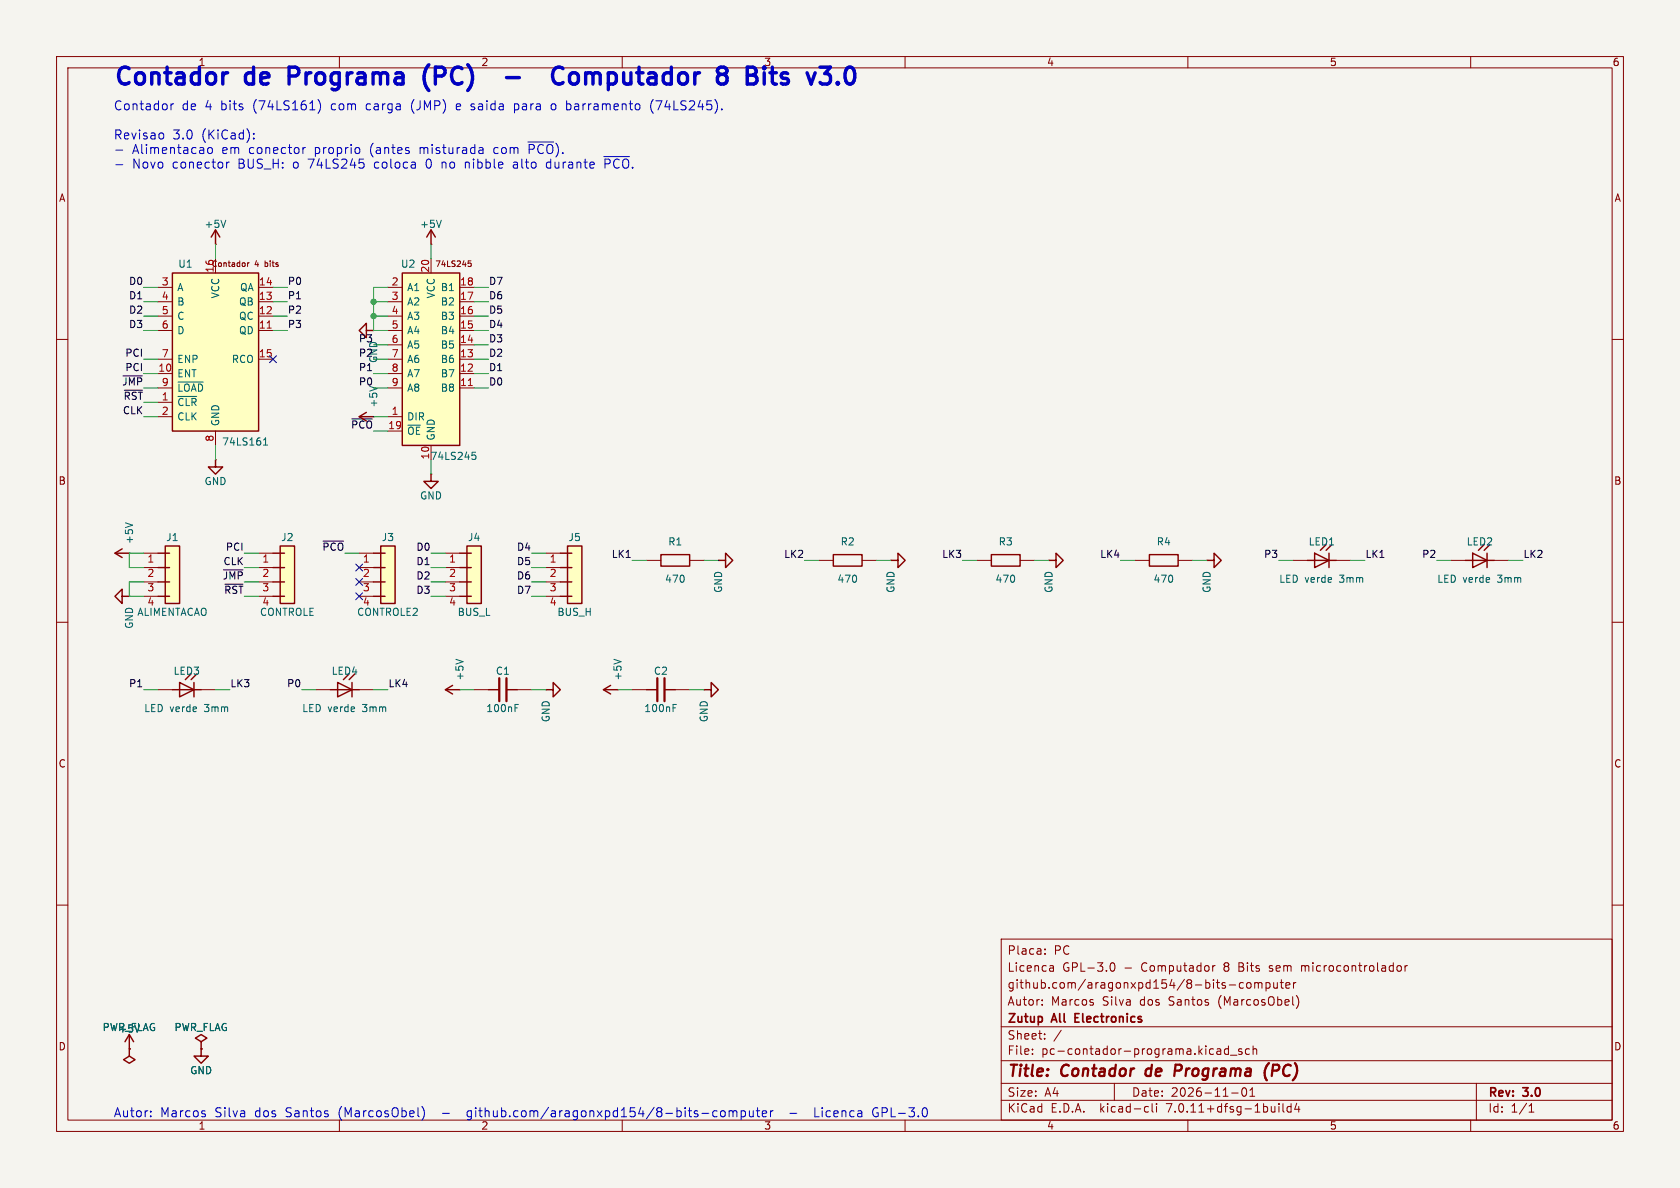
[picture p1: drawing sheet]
<svg xmlns="http://www.w3.org/2000/svg" width="297mm" height="210mm" viewBox="0 0 297 210" stroke-linecap="round" stroke-linejoin="round" font-family="sans-serif">
<path d="M0 0h297v210h-297z" fill="#f5f4ef" stroke="#f5f4ef" stroke-width=".18"/>
<g fill="none" stroke="#840000" stroke-width=".18">
<path d="M10 10h277v190h-277zM12 12h273v186h-273zM60 10v2M110 10v2M160 10v2M210 10v2M260 10v2M10 60h2M27.9 58.4h2.6M27.9 55.9h2.6M27.9 53.3h2.6M27.9 50.8h2.6"/>
<path d="M38.1 43.2h.1M38.1 45.7v2.6M43.8 46.4v.7M44.1 46.4l-.3 .2M45.7 58.4h2.6M45.7 55.9h2.6M45.7 53.3h2.6M45.7 50.8h2.6M66 58.4h.1M68.6 58.4h2.5M68.6 55.9h2.5M68.6 53.3h2.5"/>
<path d="M68.6 50.8h2.5M76.2 43.2h.1M76.2 45.7v2.6M81.3 58.4h2.5M81.3 55.9h2.5M81.3 53.3h2.5M81.3 50.8h2.5M82.8 46.1h.5M82.9 46.5h.2l.2 .2v.3l-.4 .1M285 60h2M27.9 73.7h2.6M27.9 68.6h2.6"/>
<path d="M27.9 66h2.6M27.9 63.5h2.6M27.9 71.1h2.6M38.1 76.2v2.5M45.7 63.5h2.6M66 73.7h.1M68.6 73.7h2.5M68.6 68.6h2.5M68.6 66h2.5M68.6 63.5h2.5M68.6 61h2.5M68.6 76.2h2.5"/>
<path d="M76.2 78.7v2.6M81.3 68.6h2.5M81.3 66h2.5M81.3 63.5h2.5M81.3 61h2.5M22.9 97.8h.1M25.4 97.8h2.5M38.1 81.3h.1M45.7 97.8h2.6M63.5 97.8h2.5M76.2 83.8h.1M78.7 97.8h2.6"/>
<path d="M96.5 97.8h2.6M114.3 99.1h2.5M121.9 99.1h2.6M127 99.1h.1M144.8 99.1h2.5M152.4 99.1h2.5M157.5 99.1h.1M172.7 99.1h2.6M180.3 99.1h2.6M185.4 99.1h.1M200.7 99.1h2.5M208.3 99.1h2.5"/>
<path d="M213.4 99.1h.1M228.6 99.1h2.5M236.2 99.1h2.6M256.5 99.1h2.6M264.2 99.1h2.5M10 110h2M22.9 105.4h.1M25.4 100.3h2.5M25.4 102.9h2.5M25.4 105.4h2.5M45.7 100.3h2.6M45.7 102.9h2.6"/>
<path d="M45.7 105.4h2.6M63.5 100.3h2.5M63.5 102.9h2.5M63.5 105.4h2.5M78.7 100.3h2.6M78.7 102.9h2.6M78.7 105.4h2.6M96.5 100.3h2.6M96.5 102.9h2.6M96.5 105.4h2.6M285 110h2M27.9 121.9h2.6"/>
<path d="M35.6 121.9h2.5M55.9 121.9h2.5M63.5 121.9h2.5M81.3 121.9h.1M83.8 121.9h2.6M91.4 121.9h2.6M96.5 121.9h.1M109.2 121.9h.1M111.8 121.9h2.5M119.4 121.9h2.5M124.5 121.9h.1M10 160h2"/>
<path d="M285 160h2M177 166h108v32h-108zM184.2 177.6v.1M184.2 176.8v.1M184.7 168.6v.1M184.7 167.8v.1M185.7 170.7h.3l.2 .2v.8M186.2 171.6l-.5 .1M186.2 171.1h-.5M193.2 177.3v.3M196.4 170.3l.2-.1a.81 .81 0 0 1 .6 .6 .81 .81 0 0 1-.3 .8l-.2 .1a.81 .81 0 0 1-.3-1.4zM214.4 170.7v1"/>
<path d="M214.8 170.7l-.3 .1-.1 .2M217.3 174.1h1.2M219.8 173.8l-.4-.1-.3 .3v.4l.1 .2h.6M220.5 173.8l.2-.1 .4 .1 .1 .6-.2 .2-.3 .1-.2-.1zM221.8 173.8l.4-.1 .3 .2M221.8 173.7v1M222.5 173.9l.2-.2 .3 .1 .1 .9M222.5 173.9v.8M223.8 173.8l.4-.1 .3 .3v.4l-.1 .2h-.6M223.8 173.7v1.5M225.2 173.7v.9l.4 .1 .2-.1M225.8 173.7v1"/>
<path d="M226.3 173.7h.6M226.5 173.2v1.3l.4 .2M227.3 174.2l.7-.1v-.3l-.5-.1-.2 .2 .1 .7h.6M228.7 173.7v1M229.1 173.7l-.3 .1-.1 .2M229.2 176a1.72 1.72 0 0 1 0 2.3M230.1 170.7v1M230.2 170.8h-.1M247 171l.2-.3 .4 .1 .1 .2v.4l-.1 .2-.4 .1-.2-.3M248.4 170.7v1M248.8 170.7l-.3 .1-.1 .2M22.9 185.4h.1"/>
<path d="M35.6 185.4h.1M60 198v2M110 198v2M160 198v2M177 194.5h108M177 191.5h108M177 187.5h108M177 181.5h108M182.5 186.3v.1M182.5 185.5v.1M184.7 183.6v.1M184.7 182.8v.1"/>
<path d="M187.6 182.1l-1.3 2M197 191.5v3M202.6 195.6l.4 .1M203 196.5l-.4 .1M203.7 195.1v1.3l.2 .2M204.5 195.1v.1M204.5 195.6v1M210 198v2M215.2 185.5h.5l.1 .9M215.2 186.3h.6M215.8 185.8l-.6 .1M217.2 185.5l-.5-.1-.2 .3v.4l.1 .2h.6"/>
<path d="M217.2 184.9v1.5M217.5 186.5h1.2M217.7 193.2h1.2M219.5 185.5l-.3-.1-.2 .2v.2l.5 .2v.3h-.5M219.7 192.4a.81 .81 0 0 0 .3 1.4l.2-.1 .2-.5-.2-.8M220.9 185.5l-.4-.1-.3 .3v.4l.1 .2h.6M221 193.8h.8M221 192.7l.4-.4v1.5M221.5 185.5l.2-.1 .4 .1 .1 .9M221.5 184.9v1.5M226.1 195.1v.1M226.1 195.6v1"/>
<path d="M226.8 195.1v1.3l.2 .2M228.2 195.7l-.4-.1-.3 .3v.4l.2 .2h.5M228.2 195.1v1.5M229.2 195l-.3 1.1h.9M229.6 195.6v1M260 198v2M261 191.5v6.5M270.3 196.6h.9M270.3 195.5l.4-.4v1.5"/>
</g>
<path d="M88.3 119.9v4.1M89.5 119.9v4.1M116.2 119.9v4.1M117.5 119.9v4.1M202.7 189.1l-.2 .7 .3 .4M208.6 188.2h-.8l-.2 2M208.7 189.2l-1 .1M224.3 187.9a2.35 2.35 0 0 0-.3 3.1M224.9 189.3h.8M225.8 188.2h-.7l-.3 2" fill="none" stroke="#840000" stroke-width=".4"/>
<path d="M190.1 179.9h.5M190.8 179.2h-.7v1.5h.7" fill="none" stroke="#840000" stroke-width=".3"/>
<g fill="none" stroke="#840000" stroke-width=".25">
<path d="M30.5 48.3h15.2v27.9h-15.2zM37.3 41.9l.8-1.3 .8 1.3M38.1 40.6v2.6M64.8 58.4v-1.2l-1.3 1.2 1.3 1.3v-1.3h1.2M71.1 48.3h10.2v30.4h-10.2zM75.4 41.9l.8-1.3 .8 1.3M76.2 40.6v2.6M63.5 73.7h2.5M64.8 72.9l-1.3 .8 1.3 .7M20.3 97.8h2.6M21.6 97l-1.3 .8 1.3 .8M27.9 97.8h2.1"/>
<path d="M29.2 96.5h2.5v10.2h-2.5zM38.1 81.3v1.3h1.3l-1.3 1.2-1.3-1.2h1.3M48.3 97.8h2M49.5 96.5h2.6v10.2h-2.6zM66 97.8h2.1M67.3 96.5h2.5v10.2h-2.5zM76.2 83.8v1.3h1.3l-1.3 1.3-1.3-1.3h1.3M81.3 97.8h2M82.5 96.5h2.6v10.2h-2.6zM99.1 97.8h2M100.3 96.5h2.6v10.2h-2.6zM116.8 98h5.1v2.1h-5.1z"/>
<path d="M127 99.1h1.3v-1.3l1.2 1.3-1.2 1.2v-1.2M147.3 98h5.1v2.1h-5.1zM157.5 99.1h1.2v-1.3l1.3 1.3-1.3 1.2v-1.2M175.3 98h5v2.1h-5zM185.4 99.1h1.3v-1.3l1.3 1.3-1.3 1.2v-1.2M203.2 98h5.1v2.1h-5.1zM213.4 99.1h1.2v-1.3l1.3 1.3-1.3 1.2v-1.2M231.1 99.1h5.1M232.4 97.8l2.5 1.3-2.5 1.2zM234.4 96.3l-1 1M234.9 97.8v2.5M235.5 96.3l-1.1 1"/>
<path d="M259.1 99.1h5.1M260.3 97.8l2.6 1.3-2.6 1.2zM262.4 96.3l-1 1M262.9 97.8v2.5M263.4 96.3l-1 1M21.6 105.4v-1.3l-1.3 1.3 1.3 1.3v-1.3h1.3M27.9 105.4h2.1M27.9 102.9h2.1M27.9 100.3h2.1M33.8 119.1l-1 1M34.8 119.1l-1 1M48.3 105.4h2"/>
<path d="M48.3 102.9h2M48.3 100.3h2M61.7 119.1l-1 1M62.7 119.1l-1 1M66 105.4h2.1M66 102.9h2.1M66 100.3h2.1M81.3 105.4h2M81.3 102.9h2M81.3 100.3h2M99.1 105.4h2M99.1 102.9h2"/>
<path d="M99.1 100.3h2M30.5 121.9h5.1M31.7 120.7l2.6 1.2-2.6 1.3zM34.3 120.7v2.5M58.4 121.9h5.1M59.7 120.7l2.5 1.2-2.5 1.3zM62.2 120.7v2.5M78.7 121.9h2.6M80 121.2l-1.3 .7 1.3 .8M86.4 121.9h1.9M89.5 121.9h1.9M96.5 121.9h1.3v-1.2l1.3 1.2-1.3 1.3v-1.3"/>
<path d="M106.7 121.9h2.5M107.9 121.2l-1.2 .7 1.2 .8M114.3 121.9h1.9M117.5 121.9h1.9M124.5 121.9h1.2v-1.2l1.3 1.2-1.3 1.3v-1.3M22.1 184.2l.8-1.3 .7 1.3M22.9 182.9v3.8l1 .6-1 .7-1.1-.7 1.1-.6M35.6 184.2l1-.7-1-.6-1.1 .6 1.1 .7v2.5h1.2l-1.2 1.3-1.3-1.3h1.3"/>
</g>
<g fill="#ffffc2" stroke="#ffffc2" stroke-width=".18">
<path d="M71.1 48.3h10.2v30.4h-10.2z"/>
<path d="M100.3 96.5h2.6v10.2h-2.6z"/>
<path d="M67.3 96.5h2.5v10.2h-2.5z"/>
<path d="M29.2 96.5h2.5v10.2h-2.5z"/>
<path d="M30.5 48.3h15.2v27.9h-15.2z"/>
<path d="M82.5 96.5h2.6v10.2h-2.6z"/>
<path d="M49.5 96.5h2.6v10.2h-2.6z"/>
</g>
<path d="M47.2 58h.8M82.8 68.2h.7" fill="none" stroke="#a90000" stroke-width=".18"/>
<g fill="none" stroke="#006464" stroke-width=".18">
<path d="M39.9 38.9l-.4 1.3M78 38.9l-.4 1.3M31.5 70.1h3.3M31.5 67.5h4.4M46.6 78.7h.7M46.6 77.8l.3-.4v1.3M65.3 68.3l1.3 .4M83.5 79.9h.6M22.2 92.4l1.2 .4M83.6 80.4h.3l.2 .3v.4l-.5 .1M80.6 116.5l1.3 .5M108.5 116.5l1.3 .5"/>
<path d="M91 125.1h.5M91 124.5h.7M119 125.1h.4M119 124.5h.6"/>
</g>
<path d="M21.7 66.4h3.5M22 69h3.2M62.2 74.1h3.6M57.1 95.7h3.6M39.5 100.7h3.5M39.8 103.3h3.2" fill="none" stroke="#0f0f0f" stroke-width=".18"/>
<g fill="none" stroke="#0000c2" stroke-width=".18">
<path d="M30.2 18.4v1M30.7 18.4h-.3l-.2 .3M56.7 18.7l-.1 .6-.4 .7M80.7 18.6v.7M81.4 18.7l-.7 .2M91 18.4v1.6M91 19.3l.4 .1M91.4 18.4h-.4M98 18.4h-.4l-.2 .3 .1 .6 .5 .1M100.2 17.8v1.6M100.3 18.4h.5M100.8 19.3l-.5 .1"/>
<path d="M115 18.7l.1 .6 .4 .7M20.5 26.5h1.2M20.5 29.1h1.2M28.6 23.5l.3 .3v.5l-.3 .3M36.9 26.2l-.2 .2v.4l.3 .3h.4l.1-.3v-.4l-.1-.2M40.1 28.7v1M40.5 28.7h-.3l-.1 .3M44.9 24.4v.2M44.9 23.6v.1M53.5 26.1v1M54 26.1l-.3 .1-.2 .2M63.5 26.2l.1 .2v.4l-.1 .3"/>
<path d="M82.3 28.7v1M82.5 28.7l-.2 .1M84.9 26.1h.3l.2 .2v.8M85.4 26.5h-.5M85.4 27.1h-.5M91.3 28.7h-.5M91.3 29.1h-.3a.31 .31 0 0 0-.3 .3 .31 .31 0 0 0 .3 .3h.3M93.3 25.1h4.6M96.7 28.7l-.1 .3v.4l.1 .2 .5 .1M106.7 27.7h4.6M107 29h.6M107.6 28.1h-.6v1.6"/>
<path d="M26.7 197.3v.1M26.7 196.4v.2M36.3 197v.3M74.6 195.6a1.83 1.83 0 0 1 0 2.4M82.7 197.9l.1 .1M82.7 196.4l-.1 .3v.4l.1 .2M126 197.1l.3 .3 .5-.1M126.8 196.4h-.5l-.3 .3M127.5 196.4h.4l.3 .3v.4l-.3 .3-.4-.1-.1-.2v-.4zM128.9 196.5l.5-.1 .2 .2M128.9 196.4v1M129.6 196.6l.2-.2h.4l.1 1"/>
<path d="M129.6 196.6v.8M131 196.4h.5l.3 .3v.4l-.2 .2h-.6M131 196.4v1.6M132.5 196.4l.1 .9 .3 .1 .3-.1M133.2 196.4v1M133.7 196.4h.6M133.9 195.8v1.4l.1 .1 .3 .1M134.8 196.9l.7-.2v-.3h-.5l-.2 .2v.7h.7M136.2 196.4v1M136.7 196.4h-.3l-.2 .3M139.6 196.8h1.3M144.1 195.8v1.6h.7"/>
<path d="M155 196.7h.3M155.2 195.9a.79 .79 0 0 0-1 .6 .79 .79 0 0 0 .6 .9l.4-.1"/>
</g>
<g fill="none" stroke="#0000c2" stroke-width=".6">
<path d="M22.8 12.1a1.03 1.03 0 0 0-1.5 .2M29.5 11.9v2.5M35.3 11.9v3M40.3 12.9l-.6 .1M44.8 11.9v3M51.1 13.4h1.2M52.7 12.1l-.4-.2h-1.2v3M75.8 11.4a3.4 3.4 0 0 0 0 4.6M78.5 12.1l-.4-.2h-1.1v3M81.7 12.1a1.03 1.03 0 0 0-1.6 .2M82.7 11.4l.6 .9M89.5 13.7h2.3"/>
<path d="M99.5 12.1a1.12 1.12 0 0 0-1.2-.1 1.12 1.12 0 0 0-.6 1.1 1.27 1.27 0 0 0 .3 1.4 1.27 1.27 0 0 0 1.4 .2l.1-.1M100.8 13.1a.81 .81 0 0 1 .8-.3 .81 .81 0 0 1 .7 .6v.9a.81 .81 0 0 1-.8 .6 .81 .81 0 0 1-.8-.6v-.9zM103.5 12.9v2M104 12.9l-.5 .2M113 11.9v2.5M118.7 11.9v3M127 12.1l.4-.2h.6l.4 .2M132.1 11.9h1a.73 .73 0 0 1 .6 .7 .73 .73 0 0 1-.6 .7 .8 .8 0 0 1 .8 .7 .8 .8 0 0 1-.6 .9h-1.2zM132.1 13.3h1M136.5 11.9v2.5M139 13.9l.3 .1 .1 .3-.1 .4-.3 .2M139 12.9l.3 .1"/>
<path d="M145 11.9h1.8l-1 1.1M149.7 12.1a.69 .69 0 0 1 1.1 0M151 12.4l.1 .6-.1 1.3"/>
</g>
<g fill="none" stroke="#009600" stroke-width=".18">
<path d="M25.4 50.8h2.5M25.4 53.3h2.5M25.4 58.4h2.5M25.4 55.9h2.5M38.1 43.2v2.5M48.3 50.8h2.5M48.3 53.3h2.5M48.3 58.4h2.5M48.3 55.9h2.5M66 53.3h2.6M66 55.9h2.6M68.6 50.8h-2.6v7.6h2.6"/>
<path d="M76.2 43.2v2.5M83.8 50.8h2.6M83.8 53.3h2.6M83.8 58.4h2.6M83.8 55.9h2.6M25.4 68.6h2.5M25.4 66h2.5M25.4 63.5h2.5M25.4 73.7h2.5M38.1 78.7v2.6M66 68.6h2.6M66 66h2.6"/>
<path d="M66 63.5h2.6M66 61h2.6M66 73.7h2.6M83.8 68.6h2.6M83.8 66h2.6M83.8 63.5h2.6M83.8 61h2.6M25.4 97.8h-2.5v2.5h2.5M43.2 97.8h2.5M61 97.8h2.5M76.2 81.3v2.5M76.2 97.8h2.5"/>
<path d="M94 97.8h2.5M111.8 99.1h2.5M124.5 99.1h2.5M142.2 99.1h2.6M154.9 99.1h2.6M170.2 99.1h2.5M182.9 99.1h2.5M198.1 99.1h2.6M210.8 99.1h2.6M226.1 99.1h2.5M238.8 99.1h2.5M254 99.1h2.5"/>
<path d="M266.7 99.1h2.5M25.4 102.9h-2.5v2.5h2.5M43.2 102.9h2.5M43.2 100.3h2.5M76.2 102.9h2.5M76.2 100.3h2.5M76.2 105.4h2.5M94 102.9h2.5M94 100.3h2.5M94 105.4h2.5M25.4 121.9h2.5M38.1 121.9h2.5"/>
<path d="M53.3 121.9h2.6M66 121.9h2.6M81.3 121.9h2.5M94 121.9h2.5M109.2 121.9h2.6M121.9 121.9h2.6"/>
</g>
<path d="M47.7 62.9l1.2 1.2M48.9 62.9l-1.2 1.2M62.9 99.7l1.2 1.2M64.1 99.7l-1.2 1.2M62.9 104.8l1.2 1.2M62.9 102.3l1.2 1.2M64.1 104.8l-1.2 1.2M64.1 102.3l-1.2 1.2" fill="none" stroke="#000084" stroke-width=".18"/>
<g fill="#009600" stroke="#009600" stroke-width=".18">
<circle cx="66" cy="53.3" r=".46"/>
<circle cx="66" cy="55.9" r=".46"/>
</g>
<g font-size="4.2" fill="#0000c2">
<text x="20" y="16.5">Contador</text>
<text x="43.6" y="16.5">de</text>
<text x="52.4" y="16.5">Programa</text>
<text x="77.5" y="16.5">(PC)</text>
<text x="105.1" y="16.5">Computador</text>
<text x="135.5" y="16.5">8</text>
<text x="141.8" y="16.5">Bits</text>
</g>
<g font-size="2.8" fill="#840000">
<text x="178" y="190.9">Title:</text>
<text x="187.7" y="190.9">Contador</text>
<text x="203.4" y="190.9">de</text>
<text x="209.3" y="190.9">Programa</text>
<text x="226" y="190.9">(PC)</text>
</g>
<g font-size="2.2" fill="#0000c2">
<text x="20" y="19.8">Contador</text>
<text x="32.1" y="19.8">de</text>
<text x="36.3" y="19.8">4</text>
<text x="39.2" y="19.8">bits</text>
<text x="44.9" y="19.8">(74LS161)</text>
<text x="58.9" y="19.8">com</text>
<text x="65.2" y="19.8">carga</text>
<text x="73.2" y="19.8">(JMP)</text>
<text x="81.4" y="19.8">e saida</text>
<text x="91.8" y="19.8">para</text>
<text x="98.5" y="19.8">o</text>
<text x="101.3" y="19.8">barramento</text>
<text x="116.3" y="19.8">(74LS245).</text>
<text x="20" y="25">Revisao</text>
<text x="23.3" y="27.5">Alimentacao</text>
<text x="30.5" y="25">3.0</text>
<text x="35.7" y="25">(KiCad):</text>
<text x="39.2" y="27.5">em</text>
<text x="44.1" y="27.5">conector</text>
<text x="55.8" y="27.5">proprio</text>
<text x="65.7" y="27.5">(antes</text>
<text x="74.6" y="27.5">misturada</text>
<text x="87.9" y="27.5">com</text>
<text x="94.2" y="27.5">~{PCO}).</text>
<text x="23.3" y="30.1">Novo</text>
<text x="30.5" y="30.1">conector</text>
<text x="42.2" y="30.1">BUS_H:</text>
<text x="52" y="30.1">o</text>
<text x="54.8" y="30.1">74LS245</text>
<text x="66.6" y="30.1">coloca</text>
<text x="75.9" y="30.1">0</text>
<text x="78.8" y="30.1">no</text>
<text x="83" y="30.1">nibble</text>
<text x="91.7" y="30.1">alto</text>
<text x="97.7" y="30.1">durante</text>
<text x="108.1" y="30.1">~{PCO}.</text>
<text x="20" y="197.8">Autor:</text>
<text x="28.3" y="197.8">Marcos</text>
<text x="38" y="197.8">Silva</text>
<text x="45.2" y="197.8">dos</text>
<text x="50.7" y="197.8">Santos</text>
<text x="60.2" y="197.8">(MarcosObel)</text>
<text x="78.7" y="197.8">-</text>
<text x="83.4" y="197.8">github.com/aragonxpd154/8-bits-computer</text>
<text x="145.4" y="197.8">Licenca</text>
<text x="155.8" y="197.8">GPL-3.0</text>
</g>
<g font-size="2.1" fill="#840000">
<text x="178" y="172">Licenca</text>
<text x="178" y="169">Placa:</text>
<text x="186.3" y="169">PC</text>
<text x="187.8" y="172">GPL-3.0</text>
<text x="198.7" y="172">-</text>
<text x="201.9" y="172">Computador</text>
<text x="216.6" y="172">8</text>
<text x="219.4" y="172">Bits</text>
<text x="224.9" y="172">sem</text>
<text x="230.7" y="172">microcontrolador</text>
<text x="178" y="178">Autor:</text>
<text x="178" y="175">github.com/aragonxpd154/8-bits-computer</text>
<text x="185.8" y="178">Marcos</text>
<text x="195" y="178">Silva</text>
<text x="201.7" y="178">dos</text>
<text x="206.9" y="178">Santos</text>
<text x="215.8" y="178">(MarcosObel)</text>
<text x="178" y="184">Sheet:</text>
<text x="178" y="181.2">Zutup</text>
<text x="186.1" y="181.2">All</text>
<text x="190.7" y="181.2">Electronics</text>
<text x="178" y="186.7">File:</text>
<text x="184.1" y="186.7">pc-contador-programa.kicad_sch</text>
<text x="178" y="196.9">KiCad</text>
<text x="178" y="194.1">Size:</text>
<text x="184.7" y="194.1">A4</text>
<text x="185.7" y="196.9">E.D.A.</text>
<text x="194.6" y="196.9">kicad-cli</text>
<text x="200" y="194.1">Date:</text>
<text x="206.5" y="196.9">7.0.11+dfsg-1build4</text>
<text x="207" y="194.1">2026-11-01</text>
<text x="263" y="194.3">Rev:</text>
<text x="263" y="196.9">Id:</text>
<text x="267.1" y="196.9">1/1</text>
<text x="269.4" y="194.3">3.0</text>
</g>
<g font-size="1.8" fill="#840000">
<text x="35" y="11.9">1</text>
<text x="85" y="11.9">2</text>
<text x="185" y="11.9">4</text>
<text x="235" y="11.9">5</text>
<text x="285" y="11.9">6</text>
<text x="10.3" y="35.9">A</text>
<text x="285.3" y="35.9">A</text>
<text x="10.3" y="85.9">B</text>
<text x="285.3" y="85.9">B</text>
<text x="10.3" y="135.9">C</text>
<text x="285.3" y="135.9">C</text>
<text x="10.3" y="185.9">D</text>
<text x="285.3" y="185.9">D</text>
<text x="35" y="199.9">1</text>
<text x="85" y="199.9">2</text>
<text x="135" y="199.9">3</text>
<text x="185" y="199.9">4</text>
<text x="235" y="199.9">5</text>
<text x="285" y="199.9">6</text>
</g>
<text font-size="1.8" fill="#0000c2" x="135" y="11.9">3</text>
<g font-size="1.8" fill="#006464">
<text x="36.1" y="40.5">+5V</text>
<text x="74.2" y="40.5">+5V</text>
<text x="31.4" y="47.5">U1</text>
<text x="70.8" y="47.5">U2</text>
<text x="31.2" y="51.7">A</text>
<text x="39" y="52.9" transform="rotate(-90 39 52.9)">VCC</text>
<text x="42.3" y="51.7">QA</text>
<text x="71.9" y="51.7">A1</text>
<text x="77.1" y="52.9" transform="rotate(-90 77.1 52.9)">VCC</text>
<text x="77.8" y="51.7">B1</text>
<text x="31.2" y="54.2">B</text>
<text x="31.2" y="56.7">C</text>
<text x="31.2" y="59.3">D</text>
<text x="42.2" y="59.3">QD</text>
<text x="42.2" y="56.7">QC</text>
<text x="42.2" y="54.2">QB</text>
<text x="71.9" y="54.2">A2</text>
<text x="71.9" y="56.7">A3</text>
<text x="71.9" y="59.3">A4</text>
<text x="77.8" y="59.3">B4</text>
<text x="77.8" y="56.7">B3</text>
<text x="77.8" y="54.2">B2</text>
<text x="31.2" y="64.4">ENP</text>
<text x="40.9" y="64.4">RCO</text>
<text x="66.9" y="64.3" transform="rotate(-90 66.9 64.3)">GND</text>
<text x="71.9" y="61.8">A5</text>
<text x="71.9" y="64.4">A6</text>
<text x="77.8" y="64.4">B6</text>
<text x="77.8" y="61.8">B5</text>
<text x="31.2" y="72">~{CLR}</text>
<text x="31.2" y="66.9">ENT</text>
<text x="31.2" y="69.4">~{LOAD}</text>
<text x="71.9" y="66.9">A7</text>
<text x="71.9" y="69.4">A8</text>
<text x="77.8" y="69.4">B8</text>
<text x="77.8" y="66.9">B7</text>
<text x="31.2" y="74.5">CLK</text>
<text x="39" y="75.4" transform="rotate(-90 39 75.4)">GND</text>
<text x="66.9" y="72.1" transform="rotate(-90 66.9 72.1)">+5V</text>
<text x="71.9" y="74.5">DIR</text>
<text x="71.9" y="77.1">~{OE}</text>
<text x="77.1" y="78" transform="rotate(-90 77.1 78)">GND</text>
<text x="39.2" y="79">74LS161</text>
<text x="76" y="81.5">74LS245</text>
<text x="36.1" y="86">GND</text>
<text x="74.2" y="88.5">GND</text>
<text x="29.3" y="95.9">J1</text>
<text x="49.6" y="95.9">J2</text>
<text x="67.4" y="95.9">J3</text>
<text x="82.6" y="95.9">J4</text>
<text x="100.4" y="95.9">J5</text>
<text x="23.7" y="96.3" transform="rotate(-90 23.7 96.3)">+5V</text>
<text x="118" y="96.6">R1</text>
<text x="148.5" y="96.6">R2</text>
<text x="176.5" y="96.6">R3</text>
<text x="204.4" y="96.6">R4</text>
<text x="231.2" y="96.6">LED1</text>
<text x="259.2" y="96.6">LED2</text>
<text x="46.3" y="107.4">4</text>
<text x="64.1" y="107.4">4</text>
<text x="117.5" y="103.2">470</text>
<text x="127.9" y="104.9" transform="rotate(-90 127.9 104.9)">GND</text>
<text x="147.9" y="103.2">470</text>
<text x="158.3" y="104.9" transform="rotate(-90 158.3 104.9)">GND</text>
<text x="175.9" y="103.2">470</text>
<text x="186.3" y="104.9" transform="rotate(-90 186.3 104.9)">GND</text>
<text x="203.8" y="103.2">470</text>
<text x="214.2" y="104.9" transform="rotate(-90 214.2 104.9)">GND</text>
<text x="226" y="103.2">LED verde</text>
<text x="236.9" y="103.2">3mm</text>
<text x="254" y="103.2">LED verde</text>
<text x="264.9" y="103.2">3mm</text>
<text x="23.7" y="111.3" transform="rotate(-90 23.7 111.3)">GND</text>
<text x="24.2" y="109.1">ALIMENTACAO</text>
<text x="45.9" y="109.1">CONTROLE</text>
<text x="63" y="109.1">CONTROLE2</text>
<text x="80.8" y="109.1">BUS_L</text>
<text x="98.4" y="109.1">BUS_H</text>
<text x="30.6" y="119.5">LED3</text>
<text x="58.5" y="119.5">LED4</text>
<text x="87.6" y="119.5">C1</text>
<text x="115.5" y="119.5">C2</text>
<text x="82.1" y="120.4" transform="rotate(-90 82.1 120.4)">+5V</text>
<text x="110.1" y="120.4" transform="rotate(-90 110.1 120.4)">+5V</text>
<text x="25.4" y="126.1">LED verde</text>
<text x="36.3" y="126.1">3mm</text>
<text x="53.3" y="126.1">LED verde</text>
<text x="64.2" y="126.1">3mm</text>
<text x="85.9" y="126.1">100nF</text>
<text x="97.4" y="127.8" transform="rotate(-90 97.4 127.8)">GND</text>
<text x="113.8" y="126.1">100nF</text>
<text x="125.3" y="127.8" transform="rotate(-90 125.3 127.8)">GND</text>
<text x="18" y="182.5">PWR_FLAG</text>
<text x="20.8" y="182.7">+5V</text>
<text x="30.7" y="182.5">PWR_FLAG</text>
<text x="33.5" y="190.1">GND</text>
</g>
<g font-size="1.8" fill="#0f0f0f">
<text x="22.7" y="50.5">D0</text>
<text x="22.7" y="53">D1</text>
<text x="50.8" y="53">P1</text>
<text x="50.8" y="50.5">P0</text>
<text x="86.4" y="53">D6</text>
<text x="86.4" y="50.5">D7</text>
<text x="22.7" y="55.5">D2</text>
<text x="22.7" y="58.1">D3</text>
<text x="50.8" y="58.1">P3</text>
<text x="50.8" y="55.5">P2</text>
<text x="86.4" y="55.5">D5</text>
<text x="86.4" y="58.1">D4</text>
<text x="22.1" y="65.7">PCI</text>
<text x="22.1" y="63.2">PCI</text>
<text x="63.4" y="60.6">P3</text>
<text x="63.4" y="65.7">P1</text>
<text x="63.4" y="63.2">P2</text>
<text x="86.4" y="60.6">D3</text>
<text x="86.4" y="63.2">D2</text>
<text x="86.4" y="65.7">D1</text>
<text x="21.5" y="68.2">~{JMP}</text>
<text x="63.4" y="68.2">P0</text>
<text x="86.4" y="68.2">D0</text>
<text x="21.6" y="73.3">CLK</text>
<text x="39.4" y="100">CLK</text>
<text x="39.8" y="97.4">PCI</text>
<text x="56.9" y="97.4">~{PCO}</text>
<text x="73.5" y="100">D1</text>
<text x="73.5" y="97.4">D0</text>
<text x="91.3" y="97.4">D4</text>
<text x="91.3" y="100">D5</text>
<text x="108" y="98.7">LK1</text>
<text x="138.5" y="98.7">LK2</text>
<text x="166.5" y="98.7">LK3</text>
<text x="194.4" y="98.7">LK4</text>
<text x="223.4" y="98.7">P3</text>
<text x="241.3" y="98.7">LK1</text>
<text x="251.3" y="98.7">P2</text>
<text x="269.2" y="98.7">LK2</text>
<text x="39.3" y="102.5">~{JMP}</text>
<text x="73.5" y="102.5">D2</text>
<text x="73.5" y="105.1">D3</text>
<text x="91.3" y="105.1">D7</text>
<text x="91.3" y="102.5">D6</text>
<text x="22.7" y="121.6">P1</text>
<text x="40.6" y="121.6">LK3</text>
<text x="50.7" y="121.6">P0</text>
<text x="68.6" y="121.6">LK4</text>
</g>
<g font-size="1.8" fill="#a90000">
<text x="28.5" y="50.5">3</text>
<text x="28.5" y="53.1">4</text>
<text x="37.8" y="48.3" transform="rotate(-90 37.8 48.3)">16</text>
<text x="45.7" y="53.1">13</text>
<text x="45.7" y="50.5">14</text>
<text x="69.1" y="50.5">2</text>
<text x="69.1" y="53.1">3</text>
<text x="75.9" y="48.3" transform="rotate(-90 75.9 48.3)">20</text>
<text x="81.2" y="53.1">17</text>
<text x="81.2" y="50.5">18</text>
<text x="28.5" y="55.6">5</text>
<text x="28.5" y="58.2">6</text>
<text x="45.7" y="58.2">11</text>
<text x="45.7" y="55.6">12</text>
<text x="69.1" y="55.6">4</text>
<text x="69.1" y="58.2">5</text>
<text x="81.2" y="58.2">15</text>
<text x="81.2" y="55.6">16</text>
<text x="27.9" y="65.8">10</text>
<text x="28.5" y="63.2">7</text>
<text x="45.7" y="63.2">15</text>
<text x="69.1" y="60.7">6</text>
<text x="69.1" y="63.2">7</text>
<text x="69.1" y="65.8">8</text>
<text x="81.2" y="65.8">12</text>
<text x="81.2" y="63.2">13</text>
<text x="81.2" y="60.7">14</text>
<text x="28.5" y="68.3">9</text>
<text x="69.1" y="68.3">9</text>
<text x="81.2" y="68.3">11</text>
<text x="28.5" y="73.4">2</text>
<text x="69.1" y="73.4">1</text>
<text x="37.8" y="78.2" transform="rotate(-90 37.8 78.2)">8</text>
<text x="75.9" y="81.3" transform="rotate(-90 75.9 81.3)">10</text>
<text x="26" y="99.8">1</text>
<text x="46.3" y="99.8">1</text>
<text x="64.1" y="99.8">1</text>
<text x="79.3" y="99.8">1</text>
<text x="97.1" y="99.8">1</text>
<text x="26" y="102.3">2</text>
<text x="26" y="104.9">3</text>
<text x="26" y="107.4">4</text>
<text x="46.3" y="102.3">2</text>
<text x="64.1" y="102.3">2</text>
<text x="64.1" y="104.9">3</text>
<text x="79.3" y="102.3">2</text>
<text x="79.3" y="104.9">3</text>
<text x="79.3" y="107.4">4</text>
<text x="97.1" y="102.3">2</text>
<text x="97.1" y="104.9">3</text>
<text x="97.1" y="107.4">4</text>
</g>
<g font-size="1.8" fill="#009600">
<text x="21.7" y="70.8">~{RST} 1</text>
<text x="62" y="75.9">~{PCO} 19</text>
<text x="39.5" y="105.1">~{RST} 3</text>
</g>
<g font-size="1.4" fill="#840000">
<text x="37.3" y="47.3">Contador</text>
<text x="45" y="47.3">4</text>
<text x="46.9" y="47.3">bits</text>
<text x="76.9" y="47.3">74LS245</text>
</g>
</svg>
